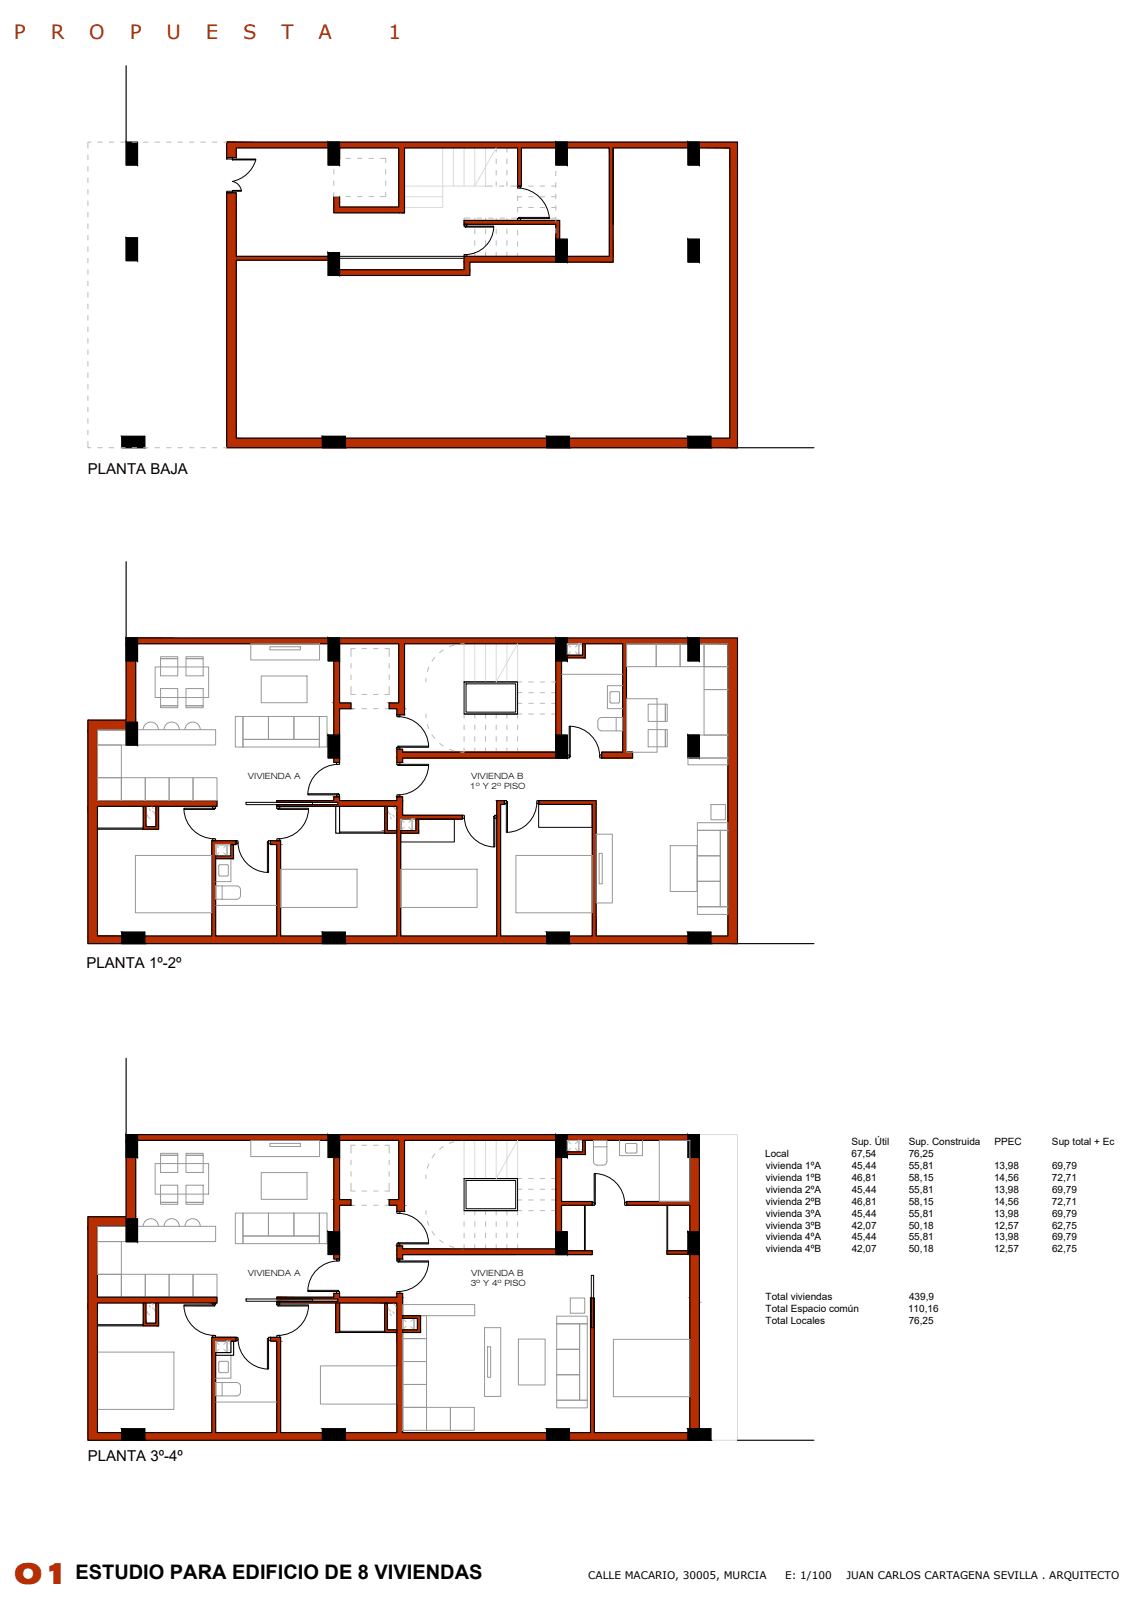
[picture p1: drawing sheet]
<svg xmlns="http://www.w3.org/2000/svg" width="297mm" height="420mm" viewBox="0 0 297 420" stroke-linecap="round" stroke-linejoin="round" font-family="sans-serif">
<!-- layer: 6.proyectado -->
<g fill="none" stroke="#bababa" stroke-width=".26">
<path d="M23.8 37.2h-.8v1.6M25.6 37.2h1.2M28.6 37.2h1.2M31.6 37.2h1.2M34.6 37.2h1.2M37.6 37.2h1.2M40.6 37.2h1.2M43.6 37.2h1.2M46.6 37.2h1.2M49.6 37.2h1.2M52.6 37.2h1.2M55.6 37.2h1.2"/>
<path d="M58.6 37.2h.7M129.9 38.7v1.1M132.7 38.7v1.1M135.5 38.7v1.1M145.5 38.7v1.3M23 40.6v1.2M23 43.6v1.2M23 46.6v1.2M23 49.6v1.2M23 52.6v1.2M23 55.6v1.2M23 58.6v1.2"/>
<path d="M87.4 50.4v1.1h1.4M87.4 44.4v1.2M87.4 47.4v1.2M88.8 41.5h-1.4v1.1M90.6 51.5h1.1M90.6 41.5h1.1M93.6 51.5h1.2M93.6 41.5h1.2M96.6 51.5h1.1M96.6 41.5h1.1M99.5 41.5h1.4v1.1M100.9 50.4v1.1h-1.4"/>
<path d="M100.9 44.4v1.2M100.9 47.4v1.2M121.5 58.3v.9M123.1 57.1h-1.6v.9M124.3 57.1v1.1M124.9 57.1h1.2M127.1 57.1v1.1M127.1 48.7h1.8M127.9 57.1h1.2M129.9 41.6v1.2M129.9 44.6v1.2M129.9 47.6v1.1"/>
<path d="M129.9 57.1v1.1M130.7 48.7h1.2M130.9 57.1h1.2M132.7 41.6v1.2M132.7 44.6v1.2M132.7 47.6v1.1M132.7 57.1v1.1M133.7 48.7h2.9M133.9 57.1h2.7M135.5 40.1v1.2M135.5 41.6v1.2M135.5 43.1v1.2"/>
<path d="M135.5 44.6v1.2M135.5 46.1v1.2M135.5 47.6v1.9M135.5 51.3v1.2M135.5 57.3v1.2M135.5 51.5h1.1M136.6 54.3h-1.1v1.2M136.9 57.1h1.2M138.4 57.1h1.2M138.4 54.3h1.2M138.4 51.5h1.2M138.4 48.7h1.2"/>
<path d="M139.9 57.1h1.2M141.4 57.1h1.2M141.4 54.3h1.2M141.4 51.5h1.2M141.4 48.7h1.2M142.9 57.1h1.2M144.4 57.1h1.1M144.4 54.3h1.1M144.4 51.5h1.1M144.4 48.7h1.1M145.5 41.8v1.2M145.5 44.8v1.2"/>
<path d="M145.5 47.8v1.2M145.5 50.8v1.2M145.5 53.8v1.2M145.5 56.8v1.2M145.5 59.8v1.2M23 61.6v1.2M23 64.6v1.2M23 67.6v1.2M23 70.6v1.2M23 73.6v1.2M23 76.6v1.2M23 79.6v1.2"/>
<path d="M121.5 66.6v.5M124.3 60v1.2M124.3 63v1.2M124.3 66v1.1M127.1 60v1.2M127.1 63v1.2M127.1 66v1.1M129.9 60v1.2M129.9 63v1.2M129.9 66v1.1M132.7 60v1.2M132.7 63v1.2"/>
<path d="M132.7 66v1.1M135.5 60.3v1.2M135.5 63.3v1.2M135.5 66.3v.8M145.5 62.8v1.2M145.5 65.8v1.3M23 82.6v1.2M23 85.6v1.2M23 88.6v1.2M23 91.6v1.2M23 94.6v1.2M23 97.6v1.2"/>
<path d="M23 115.6v1.6h.8M23 100.6v1.2M23 103.6v1.2M23 106.6v1.2M23 109.6v1.2M23 112.6v1.2M25.6 117.2h1.2M28.6 117.2h1.2M31.6 117.2h1.2M34.6 117.2h1.2M37.6 117.2h1.2M40.6 117.2h1.2"/>
<path d="M43.6 117.2h1.2M46.6 117.2h1.2M49.6 117.2h1.2M52.6 117.2h1.2M55.6 117.2h1.2M58.6 117.2h.7M91.9 179.7v2.1h1.1M91.9 173.7v1.2M91.9 176.7v1.2M93 169.8h-1.1v2.1M94.8 169.8h1.1M97.8 169.8h1.2"/>
<path d="M100.8 169.8h1.1v2.1M101.9 173.7v1.2M101.9 176.7v1.2M101.9 179.7v2.1h-1.1M111.5 177.6v.9M112.2 174.7l-.4 1.1M113.8 172.1l-.7 1M116 170.1l-.9 .7M118.7 168.9l-1.1 .4M121.5 168.5l-1 .1M135.5 178.5h1.1M138.4 178.5h1.2"/>
<path d="M141.4 178.5h1.2M144.4 178.5h1.1M148.5 168.5h3v3h1v-3h-1v3h-3zM148.5 168.5l.8 .9M149.3 170.7l-.8 .8M150.6 169.4l.9-.9v3l-.9-.8M151.7 169.2l-.2-.7h1l-.3 .7M151.7 170.9l-.2 .6M152.2 170.9l.3 .6M91.9 185.5h1.1M94.8 181.8h1.1M94.8 185.5h1.1"/>
<path d="M97.8 181.8h1.2M97.8 185.5h1.2M100.8 185.5h1.1M111.5 186.9v1M111.8 189.6l.4 1.2M113.1 192.4l.7 .9M115.1 194.6l.9 .7M117.6 196.2l1.1 .3M121.5 195.8v1.1h-1M121.5 186.9v1.1M121.5 189.8v1.2M121.5 192.8v1.2"/>
<path d="M124.3 186.9v1.1M124.3 189.8v1.2M124.3 192.8v1.2M124.3 195.8v1.1M127.1 186.9v1.1M127.1 189.8v1.2M127.1 192.8v1.2M127.1 195.8v1.1M129.9 186.9v1.1M129.9 189.8v1.2M129.9 192.8v1.2M129.9 195.8v1.1"/>
<path d="M132.7 186.9v1.1M132.7 189.8v1.2M132.7 192.8v1.2M132.7 195.8v1.1M135.5 189.8v1.2M135.5 192.8v1.2M135.5 195.8v1.1M135.5 184.1h1.1M135.5 181.3h1.1M136.6 186.9h-1.1v1.1M138.4 184.1h1.2M138.4 181.3h1.2"/>
<path d="M138.4 186.9h1.2M141.4 184.1h1.2M141.4 181.3h1.2M141.4 186.9h1.2M144.4 184.1h1.1M144.4 181.3h1.1M144.4 186.9h1.1M38.6 213.3a.98 .98 0 0 0 .7 .9M39.1 211.7l.3 .5M39.7 211.2l.4 .5M39.9 212.3l.5 .4 .2 .6M101.6 212.3l.2 .6 .5 .3"/>
<path d="M102.1 213.9l.4 .5M102.8 213.4l.3 .5M102.9 211.3l.6 .4 .1 .6M104.9 214.4h3v3h1v-3h-1v3h-3zM104.9 214.4l.8 .9M105.7 216.6l-.8 .8M107 215.3l.9-.9v3l-.9-.8M108.1 215.1l-.2-.7h1l-.3 .7M108.1 216.8l-.2 .6M108.6 216.8l.3 .6M56.4 221.1h3v3h1v-3h-1v3h-3zM56.4 221.1l.9 .9"/>
<path d="M57.3 223.2l-.9 .9M58.5 222l.9-.9v3l-.9-.9M59.6 221.7l-.2-.6h1l-.2 .6M59.6 223.4l-.2 .7M60.2 223.4l.2 .7M93 299.8h-1.1v2.1M94.8 299.8h1.1M97.8 299.8h1.2M100.8 299.8h1.1v2.1M118.7 298.9l-1.1 .4M121.5 298.5l-1 .1M148.5 298.5h3v3h1v-3h-1v3h-3z"/>
<path d="M148.5 298.5l.8 .9M150.6 299.4l.9-.9v3l-.9-.8M151.7 299.2l-.2-.7h1l-.3 .7M91.9 309.7v2.1h1.1M91.9 303.7v1.2M91.9 306.7v1.2M91.9 315.5h1.1M94.8 311.8h1.1M94.8 315.5h1.1M97.8 311.8h1.2M97.8 315.5h1.2M100.8 315.5h1.1"/>
<path d="M101.9 303.7v1.2M101.9 306.7v1.2M101.9 309.7v2.1h-1.1M111.5 316.9v1M111.5 307.6v.9M111.8 319.6l.4 1.2M112.2 304.7l-.4 1.1M113.8 302.1l-.7 1M116 300.1l-.9 .8M121.5 316.9v1.1M121.5 319.8v1.2M124.3 316.9v1.1"/>
<path d="M124.3 319.8v1.2M127.1 316.9v1.1M127.1 319.8v1.2M129.9 316.9v1.1M129.9 319.8v1.2M132.7 316.9v1.1M132.7 319.8v1.2M135.5 319.8v1.2M135.5 314.1h1.1M135.5 311.3h1.1M135.5 308.5h1.1M136.6 316.9h-1.1v1.1"/>
<path d="M138.4 314.1h1.2M138.4 311.3h1.2M138.4 316.9h1.2M138.4 308.5h1.2M141.4 314.1h1.2M141.4 311.3h1.2M141.4 316.9h1.2M141.4 308.5h1.2M144.4 314.1h1.1M144.4 311.3h1.1M144.4 316.9h1.1M144.4 308.5h1.1"/>
<path d="M149.3 300.7l-.8 .8M151.7 300.9l-.2 .6M152.2 300.9l.3 .6M113.1 322.4l.7 .9M115.1 324.6l.9 .7M117.6 326.1l1.1 .4M121.5 325.8v1.1h-1M121.5 322.8v1.2M124.3 322.8v1.2M124.3 325.8v1.1M127.1 322.8v1.2M127.1 325.8v1.1"/>
<path d="M129.9 322.8v1.2M129.9 325.8v1.1M132.7 322.8v1.2M132.7 325.8v1.1M135.5 322.8v1.2M135.5 325.8v1.1M38.6 343.3a.98 .98 0 0 0 .7 .9M39.1 341.7l.3 .5M39.7 341.2l.4 .5M39.9 342.3l.5 .5 .2 .5M56.4 351.1h3v3h1v-3h-1v3h-3zM56.4 351.1l.9 .9"/>
<path d="M57.3 353.2l-.9 .9M58.6 352l.8-.9v3l-.8-.9M59.6 351.7l-.2-.6h1l-.2 .6M59.6 353.4l-.2 .7M60.2 353.4l.2 .7M101.6 342.3l.2 .6 .5 .3M102.1 343.9l.4 .5M102.8 343.4l.3 .5M102.9 341.3l.6 .4 .1 .6M105.4 345.1h3v3h1v-3h-1v3h-3zM105.4 345.1l.8 .9M106.2 347.3l-.8 .8"/>
<path d="M107.5 346l.9-.9v3l-.9-.8M108.6 345.8l-.2-.7h1l-.3 .7M108.6 347.5l-.2 .6M109.1 347.5l.3 .6"/>
</g>
<!-- layer: 0 -->
<path d="M88.9 38.7v2.8M88.9 51.5v2.7M104.4 55.7h.1M121.5 178.5h14M121.5 186.9h14M121.5 308.5h14M121.5 316.9h14" fill="none" stroke="#000" stroke-width=".26"/>
<!-- layer: 5.escaleras -->
<g fill="none" stroke="#dbdbdb" stroke-width=".26">
<path d="M115.9 38.7v10h-10M118.7 38.7v10M121.5 38.7v10M124.3 38.7v10l5.6-10M127.1 38.7v10h-11.2v5.6h-10M105.9 51.5h10M121.5 168.5v10M124.3 168.5v10M127.1 168.5v10M129.9 168.5v10l5.6-10v10M132.7 168.5v10M121.5 298.5v10"/>
<path d="M124.3 298.5v10M127.1 298.5v10M129.9 298.5v10l5.6-10v10M132.7 298.5v10M183 297h10v80h-10"/>
</g>
<!-- layer: 9.sombrado -->
<g fill="#b82e00" stroke="#b82e00" stroke-width=".26">
<path d="M105.4 198.4h43.1z"/>
<path d="M157.5 198.4h8.1z"/>
<path d="M105.4 213.4h15.6z"/>
<path d="M55.4 220.1h6.4z"/>
<path d="M60.4 221.1h.7z"/>
<path d="M164 314.5h16.5z"/>
<path d="M164 315.5h19z"/>
<path d="M152.7 327.4h2.3z"/>
<path d="M174.5 328.3h8.5z"/>
<path d="M55.4 350.1h6.4z"/>
<path d="M33 167l160 1.5v-1.5zM33 167l160 1.5h-160z"/>
<path d="M104.4 168.5l1.5 15.5v-15.5zM104.4 168.5l1.5 15.5h-1.5z"/>
<path d="M87.4 168.5l1.5 15.5v-15.5zM87.4 168.5l1.5 15.5h-1.5z"/>
<path d="M101.9 184l4 1.5v-1.5zM101.9 184l4 1.5h-4z"/>
<path d="M87.4 184l4.5 1.5v-1.5zM87.4 184l4.5 1.5h-4.5z"/>
<path d="M103.9 185.5l2 1.6v-1.6zM103.9 185.5l2 1.6h-2z"/>
<path d="M33 168.5l2.5 20v-20zM33 168.5l2.5 20h-2.5z"/>
<path d="M23 188.5l12.5 2.5v-2.5zM23 188.5l12.5 2.5h-12.5z"/>
<path d="M145.5 168.5l1.5 28.4v-28.4zM145.5 168.5l1.5 28.4h-1.5z"/>
<path d="M163 168.5l1 28.4v-28.4zM163 168.5l1 28.4h-1z"/>
<path d="M103.9 196.1l1.5 .8v-.8zM103.9 196.1l1.5 .8h-1.5z"/>
<path d="M103.9 196.9h44.6zM103.9 196.9h44.6z"/>
<path d="M163 196.9h2.6zM157.5 196.9h8.1z"/>
<path d="M103.9 196.9l44.6 1.5v-1.5zM103.9 196.9l44.6 1.5h-44.6z"/>
<path d="M157.5 196.9l8.1 1.5v-1.5zM157.5 196.9l8.1 1.5h-8.1z"/>
<path d="M157.5 198.4h5zM157.5 198.4h5z"/>
<path d="M103.9 198.4l1.5 1.2v-1.2zM103.9 198.4l1.5 1.2h-1.5z"/>
<path d="M87.4 185.5l1.5 14.1v-14.1zM87.4 185.5l1.5 14.1h-1.5z"/>
<path d="M23 191l2.5 18.6v-18.6zM23 191l2.5 18.6h-2.5z"/>
<path d="M103.9 208.6l1.5 1v-1zM103.9 208.6l1.5 1h-1.5z"/>
<path d="M87.4 208.6l1.5 1v-1zM87.4 208.6l1.5 1h-1.5z"/>
<path d="M72.4 209.6l33 .4v-.4zM72.4 209.6l33 .4h-33z"/>
<path d="M130 209.6l2 1v-1zM130 209.6l2 1h-2z"/>
<path d="M141 209.6l15 1v-1zM141 209.6l15 1h-15z"/>
<path d="M88.4 210l17 .6v-.6zM88.4 210l17 .6h-17z"/>
<path d="M72.4 210.6l33 .5v-.5zM72.4 210.6l33 .5h-33z"/>
<path d="M23 209.6l33.8 1.5v-1.5zM23 209.6l33.8 1.5h-33.8z"/>
<path d="M103.9 211.1l1.5 2.3v-2.3zM103.9 211.1l1.5 2.3h-1.5z"/>
<path d="M103.9 213.4l17.1 1v-1zM103.9 213.4l17.1 1h-17.1z"/>
<path d="M103.9 214.4h1zM103.9 214.4h17.1z"/>
<path d="M55.4 220.1l6.4 1v-1zM55.4 220.1l6.4 1h-6.4z"/>
<path d="M70.8 220.1l2.6 1v-1zM70.8 220.1l2.6 1h-2.6z"/>
<path d="M55.4 221.1h1zM55.4 221.1h6.4z"/>
<path d="M103.9 214.4l1 30.6v-30.6zM103.9 214.4l1 30.6h-1z"/>
<path d="M190.5 168.5l2.5 76.5v-76.5zM190.5 168.5l2.5 76.5h-2.5z"/>
<path d="M155 210.6l1 34.4v-34.4zM155 210.6l1 34.4h-1z"/>
<path d="M130 210.6l1 34.4v-34.4zM130 210.6l1 34.4h-1z"/>
<path d="M72.4 221.1l1 23.9v-23.9zM72.4 221.1l1 23.9h-1z"/>
<path d="M55.4 221.1l1 23.9v-23.9zM55.4 221.1l1 23.9h-1z"/>
<path d="M23 211.1l2.5 33.9v-33.9zM23 211.1l2.5 33.9h-2.5z"/>
<path d="M23 245l170 2v-2zM23 245l170 2h-170z"/>
<path d="M60.4 221.1l.7 3v-3zM60.4 221.1l.7 3h-.7z"/>
<path d="M56.4 224.1l4.7 .7v-.7zM56.4 224.1l4.7 .7h-4.7z"/>
<path d="M59.3 37.2l133.7 1.5v-1.5zM59.3 37.2l133.7 1.5h-133.7z"/>
<path d="M59.3 38.7l2.5 2.6v-2.6zM59.3 38.7l2.5 2.6h-2.5z"/>
<path d="M87.4 38.7l1.5 2.8v-2.8zM87.4 38.7l1.5 2.8h-1.5z"/>
<path d="M135.5 38.7l1 10v-10zM135.5 38.7l1 10h-1z"/>
<path d="M104.4 38.7l1.5 15.5v-15.5zM104.4 38.7l1.5 15.5h-1.5z"/>
<path d="M87.4 51.5l1.5 2.7v-2.7zM87.4 51.5l1.5 2.7h-1.5z"/>
<path d="M87.4 54.2l18.5 1.5v-1.5zM87.4 54.2l18.5 1.5h-18.5z"/>
<path d="M136.5 57.7h10zM136.5 57.7h10z"/>
<path d="M121.5 57.7h14zM121.5 57.7h14z"/>
<path d="M121.5 57.7l25 1v-1zM121.5 57.7l25 1h-25z"/>
<path d="M159.5 38.7l1 28.4v-28.4zM159.5 38.7l1 28.4h-1z"/>
<path d="M145.5 58.7l1 8.4v-8.4zM145.5 58.7l1 8.4h-1z"/>
<path d="M59.3 50.5l2.5 16.6v-16.6zM59.3 50.5l2.5 16.6h-2.5z"/>
<path d="M59.3 67.1l28.5 1v-1zM59.3 67.1l28.5 1h-28.5z"/>
<path d="M121.5 67.1l39 1.5v-1.5zM121.5 67.1l39 1.5h-39z"/>
<path d="M121.5 68.6l1.5 2v-2zM121.5 68.6l1.5 2h-1.5z"/>
<path d="M86.8 68.1l1 2.5v-2.5zM86.8 68.1l1 2.5h-1z"/>
<path d="M86.8 70.6l36.2 1.5v-1.5zM86.8 70.6l36.2 1.5h-36.2z"/>
<path d="M59.3 68.1l2.5 46.6v-46.6zM59.3 68.1l2.5 46.6h-2.5z"/>
<path d="M191 38.7l2 76v-76zM191 38.7l2 76h-2z"/>
<path d="M59.3 114.7l133.7 2.5v-2.5zM59.3 114.7l133.7 2.5h-133.7z"/>
<path d="M33 297l150 1.5v-1.5zM33 297l150 1.5h-150z"/>
<path d="M104.4 298.5l1.5 15.5v-15.5zM104.4 298.5l1.5 15.5h-1.5z"/>
<path d="M87.4 298.5l1.5 15.5v-15.5zM87.4 298.5l1.5 15.5h-1.5z"/>
<path d="M180.5 298.5l2.5 16v-16zM180.5 298.5l2.5 16h-2.5zM180.5 314.5h2.5zM180.5 314.5h2.5z"/>
<path d="M145.5 298.5l1.5 16v-16zM145.5 298.5l1.5 16h-1.5z"/>
<path d="M164 314.5l19 1v-1zM164 314.5l19 1h-19zM164 315.5h19z"/>
<path d="M145.5 314.5l9.5 1v-1zM145.5 314.5l9.5 1h-9.5z"/>
<path d="M101.9 314l4 1.5v-1.5zM101.9 314l4 1.5h-4z"/>
<path d="M87.4 314l4.5 1.5v-1.5zM87.4 314l4.5 1.5h-4.5z"/>
<path d="M103.9 315.5l2 1.6v-1.6zM103.9 315.5l2 1.6h-2z"/>
<path d="M33 298.5l2.5 20v-20zM33 298.5l2.5 20h-2.5z"/>
<path d="M23 318.5l12.5 2.5v-2.5zM23 318.5l12.5 2.5h-12.5z"/>
<path d="M145.5 315.5l1.5 11.4v-11.4zM145.5 315.5l1.5 11.4h-1.5z"/>
<path d="M103.9 326.1l1.5 .8v-.8zM103.9 326.1l1.5 .8h-1.5z"/>
<path d="M103.9 326.9l43.1 .5v-.5zM103.9 326.9l43.1 .5h-43.1z"/>
<path d="M152.7 327.4h2.3zM147 327.4h8z"/>
<path d="M103.9 327.4h43.1zM103.9 327.4h43.1z"/>
<path d="M180.5 315.5l2.5 11.9v-11.9zM180.5 315.5l2.5 11.9h-2.5z"/>
<path d="M174.5 327.4h6zM174.5 327.4h6z"/>
<path d="M174.5 327.4l8.5 .9v-.9zM174.5 327.4l8.5 .9h-8.5zM174.5 328.3h8.5z"/>
<path d="M103.9 327.4l51.1 1v-1zM103.9 327.4l51.1 1h-51.1z"/>
<path d="M103.9 328.4h51.1zM103.9 328.4h1.5z"/>
<path d="M103.9 328.4l1.5 1.2v-1.2zM103.9 328.4l1.5 1.2h-1.5z"/>
<path d="M87.4 315.5l1.5 14.1v-14.1zM87.4 315.5l1.5 14.1h-1.5z"/>
<path d="M23 321l2.5 18.6v-18.6zM23 321l2.5 18.6h-2.5z"/>
<path d="M103.9 338.6l1.5 1v-1zM103.9 338.6l1.5 1h-1.5z"/>
<path d="M87.4 338.6l1.5 1v-1zM87.4 338.6l1.5 1h-1.5z"/>
<path d="M180.5 328.3l2.5 11.5v-11.5zM180.5 328.3l2.5 11.5h-2.5z"/>
<path d="M72.4 339.6l33 .4v-.4zM72.4 339.6l33 .4h-33z"/>
<path d="M88.4 340l17 .6v-.6zM88.4 340l17 .6h-17z"/>
<path d="M180.5 339.8l2.5 1v-1zM180.5 339.8l2.5 1h-2.5z"/>
<path d="M154.5 339.8l1 1v-1zM154.5 339.8l1 1h-1z"/>
<path d="M72.4 340.6l33 .5v-.5zM72.4 340.6l33 .5h-33z"/>
<path d="M23 339.6l33.8 1.5v-1.5zM23 339.6l33.8 1.5h-33.8z"/>
<path d="M103.9 341.1l1.5 7v-7zM103.9 341.1l1.5 7h-1.5z"/>
<path d="M100.7 341.1l.7 7v-7zM100.7 341.1l.7 7h-.7z"/>
<path d="M103.9 348.1l1.5 .4v-.4zM103.9 348.1l1.5 .4h-1.5z"/>
<path d="M100.7 348.1l3.2 .4v-.4zM100.7 348.1l3.2 .4h-3.2z"/>
<path d="M103.9 348.5l1.5 .3v-.3zM103.9 348.5l1.5 .3h-1.5z"/>
<path d="M100.7 348.5l3.2 .3v-.3zM100.7 348.5l3.2 .3h-3.2z"/>
<path d="M55.4 350.1l6.4 1v-1zM55.4 350.1l6.4 1h-6.4z"/>
<path d="M70.8 350.1l2.6 1v-1zM70.8 350.1l2.6 1h-2.6z"/>
<path d="M55.4 351.1h1zM55.4 351.1h6.4z"/>
<path d="M103.9 348.8l1.5 26.2v-26.2zM103.9 348.8l1.5 26.2h-1.5z"/>
<path d="M180.5 340.8l2.5 34.2v-34.2zM180.5 340.8l2.5 34.2h-2.5z"/>
<path d="M154.5 340.8l1 34.2v-34.2zM154.5 340.8l1 34.2h-1z"/>
<path d="M72.4 351.1l1 23.9v-23.9zM72.4 351.1l1 23.9h-1z"/>
<path d="M55.4 351.1l1 23.9v-23.9zM55.4 351.1l1 23.9h-1z"/>
<path d="M23 341.1l2.5 33.9v-33.9zM23 341.1l2.5 33.9h-2.5z"/>
<path d="M23 375l160 2v-2zM23 375l160 2h-160z"/>
<path d="M152.5 298.5l.7 3v-3zM152.5 298.5l.7 3h-.7z"/>
<path d="M148.5 301.5l4.7 .7v-.7zM148.5 301.5l4.7 .7h-4.7z"/>
<path d="M108.9 214.4l.7 3v-3zM108.9 214.4l.7 3h-.7z"/>
<path d="M100.7 211.1l.7 6.3v-6.3zM100.7 211.1l.7 6.3h-.7z"/>
<path d="M104.9 217.4l4.7 .7v-.7zM104.9 217.4l4.7 .7h-4.7z"/>
<path d="M100.7 217.4l3.2 .7v-.7zM100.7 217.4l3.2 .7h-3.2z"/>
<path d="M152.5 168.5l.7 3v-3zM152.5 168.5l.7 3h-.7z"/>
<path d="M148.5 171.5l4.7 .7v-.7zM148.5 171.5l4.7 .7h-4.7z"/>
<path d="M40.8 211.1l.7 5.3v-5.3zM40.8 211.1l.7 5.3h-.7z"/>
<path d="M37.5 211.1l.7 5.3v-5.3zM37.5 211.1l.7 5.3h-.7z"/>
<path d="M37.5 216.4l4 .7v-.7zM37.5 216.4l4 .7h-4z"/>
<path d="M40.8 341.1l.7 5.3v-5.3zM40.8 341.1l.7 5.3h-.7z"/>
<path d="M37.5 341.1l.7 5.3v-5.3zM37.5 341.1l.7 5.3h-.7z"/>
<path d="M37.5 346.4l4 .7v-.7zM37.5 346.4l4 .7h-4z"/>
<path d="M87.9 341.1l1 7.7v-7.7zM87.9 341.1l1 7.7h-1z"/>
<path d="M105.4 344.4l4.7 .7v-.7zM105.4 344.4l4.7 .7h-4.7z"/>
<path d="M109.2 345.1l.9 3v-3zM109.2 345.1l.9 3h-.9z"/>
<path d="M105.4 348.1l4.7 .7v-.7zM105.4 348.1l4.7 .7h-4.7z"/>
</g>
<!-- layer: 1.seccion fachada -->
<g fill="none" stroke="#000" stroke-width=".3">
<path d="M33 17.2v20M59.3 37.2h133.7v80h-133.7v-66.7h2.5v16.6h26v3.5h33.7v-3.5h24v-8.4h-24v-1h25v9.4h13v-28.4h-23v10h-1v-10h-29.6v17h-18.5v-4.2h1.5v2.7h15.5v-15.5h-15.5v2.8h-1.5v-2.8h-25.6v2.6h-2.5zM160.5 38.7v20M121.5 58.7h1M61.8 68.1h25v4h36.2v-3.5h37.5v-29.9h30.5v76h-129.2zM193 117.2h20M33 147v20M33 167h160v80h-170v-58.5h10zM35.5 168.5h51.9v31.1h1.5v-14.1h3v-1.5h-3v-15.5h15.5v15.5h-2.5v1.5h2v1.6h2v-18.6h39.6v28.4h-40.1v-.8h-1.5v3.5h1.5v-1.2h43.1v-1.5h-1.5v-28.4h16v28.4h-5.5v1.5h8.1v-1.5h-1.6v-28.4h26.5v76.5h-34.5v-35.4h-15v1h14v34.4h-24v-34.4h1v-1h-2v35.4h-25.1v-30.6h16.1v-1h-15.6v-4.8h-1.5v1h-15v-1h-1.5v1h-15v.4h16v.6h-16v.5h31.5v33.9h-30.5v-24.9h-2.6v1h1.6v23.9h-16v-23.9h5.4v-1h-6.4v24.9h-29.9v-33.9h31.3v-1.5h-31.3v-18.6h10zM148.5 171.5h4v-3h.7v3.7h-4.7zM37.5 211.1h.7v5.3h2.6v-5.3h.7v6h-4zM87.9 211.1v7h1v-7"/>
<path d="M100.7 211.1h.7v6.3h2.5v.7h-3.2zM104.9 217.4h4v-3h.7v3.7h-4.7zM56.4 224.1h4v-3h.7v3.7h-4.7zM193 247h20M33 277v20M33 297h150v80h-160v-58.5h10zM35.5 298.5h51.9v31.1h1.5v-14.1h3v-1.5h-3v-15.5h15.5v15.5h-2.5v1.5h2v1.6h2v-18.6h39.6v28.4h-40.1v-.8h-1.5v3.5h1.5v-1.2h49.6v-1h-8v-11.9h8v-1h-8v-16h33.5v16h-16.5v1h16.5v11.9h-6v.9h6v46.7h-25v-35.2h-1v35.2h-49.1v-36.4h-1.5v1h-15v-1h-1.5v1h-15v.4h16v.6h-16v.5h31.5v33.9h-30.5v-24.9h-2.6v1h1.6v23.9h-16v-23.9h5.4v-1h-6.4v24.9h-29.9v-33.9h31.3v-1.5h-31.3v-18.6h10zM148.5 301.5h4v-3h.7v3.7h-4.7zM37.5 341.1h.7v5.3h2.6v-5.3h.7v6h-4zM56.4 354.1h4v-3h.7v3.7h-4.7zM87.9 341.1v7.7h1v-7.7M87.9 341.1h1v7.7h-1z"/>
<path d="M100.7 341.1h.7v7h2.5v.7h-3.2zM105.4 344.4h4.7v4.4h-4.7v-.7h3.8v-3h-3.8zM193 377h20"/>
</g>
<!-- layer: 4.carpinterias -->
<g fill="none" stroke="#000" stroke-width=".26">
<path d="M59.3 41.3h1.5v.3h-1.5zM59.3 50.1h1.5v.4h-1.5zM60.8 41.6h6.1v.3h-6.1zM60.9 49.8h2.3v.3h-2.3zM66.9 41.9a8.1 8.1 0 0 1-6.1 5.6 2.88 2.88 0 0 1 2.4 2.5M121.5 58.7h.7v.5h-.7zM121.7 59.2h7.5v.3h-7.5zM129.2 59.5a7.5 7.5 0 0 1-7.4 7.1M135.5 57.2h.8v.5h-.8zM135.5 48.7h.8v.5h-.8zM135.8 56.9h8v.3h-8zM135.8 49.2a8.6 8.6 0 0 1 8 8"/>
<path d="M87.8 67.1h33.7M87.8 67.6h33.7M121.5 66.6h.7v.5h-.7zM121.5 178.5h14v8.4h-14zM122 179h13v7.4h-13zM88.1 199.6h.8v.5h-.8zM103.9 199.6h.8v.5h-.8zM103.9 195.6h.8v.5h-.8zM103.9 187.1h.8v.5h-.8zM104.2 195.3h8v.3h-8zM104.2 187.6a8 8 0 0 1 8 7.7M148.5 197.6h.5v.8h-.5z"/>
<path d="M149 190.1h.3v8h-.3zM149.3 190.1a8 8 0 0 1 7.7 8M157 197.6h.5v.8h-.5zM25.5 216.8h12v.3h-12zM48.1 211.6h8v.3h-8zM48.1 211.9a8 8 0 0 0 8 7.7M55.6 211.1h.8v.5h-.8zM55.6 219.6h.8v.5h-.8zM64.4 210h17.4v.6h-17.4zM72.4 211.1h.8v.5h-.8zM72.4 219.6h.8v.5h-.8zM72.7 211.6h8v.3h-8z"/>
<path d="M80.6 207.8h8v.3h-8zM80.7 211.9a8 8 0 0 1-7.9 7.7M88.1 208.1h.8v.5h-.8zM88.6 200.1a8 8 0 0 0-8 7.7M88.9 217.8h11.8v.3h-11.8zM103.9 208.1h.8v.5h-.8zM104.2 200.1h8v.3h-8zM104.9 214.4h14v6h-14zM112.2 200.4a8 8 0 0 1-8 7.7M121 213.4h.5v.8h-.5zM121.5 213.7a8 8 0 0 0 7.7 8M129.2 213.7h.3v8h-.3z"/>
<path d="M129.5 213.4h.5v.8h-.5zM132 209.6h.5v.8h-.5zM132.5 209.9h.3v8h-.3zM140.5 209.9a8 8 0 0 1-7.7 8M140.5 209.6h.5v.8h-.5zM141 210.6h14v6h-14zM61.8 220.1h.5v.8h-.5zM62.3 220.4a8 8 0 0 0 7.7 8M70 220.4h.3v8h-.3zM70.3 220.1h.5v.8h-.5zM103.9 317.1h.8v.5h-.8zM104.2 317.6a8 8 0 0 1 8 7.7"/>
<path d="M121.5 308.5h14v8.4h-14zM122 309h13v7.4h-13zM153 315.5v11.9M153.2 315.5v11.9M155 314.7h.5v.8h-.5zM155.5 307.2h.3v8h-.3zM155.8 307.2a8 8 0 0 1 7.7 8M163.5 314.7h.5v.8h-.5zM174.5 315.5v11.9M174.7 315.5v11.9M80.6 337.8h8v.3h-8zM88.1 338.1h.8v.5h-.8z"/>
<path d="M88.1 329.6h.8v.5h-.8zM88.6 330.1a8 8 0 0 0-8 7.7M103.9 329.6h.8v.5h-.8zM103.9 338.1h.8v.5h-.8zM103.9 325.6h.8v.5h-.8zM104.2 330.1h8v.3h-8zM104.2 325.3h8v.3h-8zM112.2 330.4a8 8 0 0 1-8 7.7M154.7 333.9h.7v13.7h-.7zM25.5 346.8h12v.3h-12zM48.1 341.6h8v.3h-8zM48.1 341.9a8 8 0 0 0 8 7.7"/>
<path d="M55.6 341.1h.8v.5h-.8zM55.6 349.6h.8v.5h-.8zM61.8 350.1h.5v.8h-.5zM62.3 350.4a8 8 0 0 0 7.7 8M64.4 340h17.4v.6h-17.4zM70 350.4h.3v8h-.3zM70.3 350.1h.5v.8h-.5zM72.4 341.1h.8v.5h-.8zM72.4 349.6h.8v.5h-.8zM72.7 341.6h8v.3h-8zM80.7 341.9a8 8 0 0 1-7.9 7.7M88.9 348.5h11.8v.3h-11.8z"/>
</g>
<!-- layer: 3.objetos -->
<g fill="none" stroke="#989898" stroke-width=".26">
<path d="M40.6 174.6h14v8h-14zM42 172.4h4.5v4.5h-4.5zM42 171.9h4.5v.5h-4.5zM48.7 172.4h4.5v4.5h-4.5zM48.7 171.9h4.5v.5h-4.5zM65.6 168.5h18v4.3h-18zM68.4 177h12v7h-12zM70.6 169.3h8v.8h-8zM147 176.5h16M163 179.5h-4v6h4M164 168.5h7.7v6h-7.7zM171.7 168.5h6.3v6h-6.3z"/>
<path d="M178 168.5h6.3v6h-6.3zM184.3 168.5h6.2v6h-6.2zM184.3 174.5h6.2v6h-6.2zM25.5 191h30.9v4h-30.9zM25.5 195h6.3v8.6h-6.3zM37.5 191a1.99 1.99 0 0 1 2-2 1.99 1.99 0 0 1 2 2M42 180.3h4.5v4.5h-4.5zM42 184.8h4.5v.5h-4.5zM42.9 191a1.99 1.99 0 0 1 2-2 1.99 1.99 0 0 1 2 2M48.4 191a1.99 1.99 0 0 1 2-2 1.99 1.99 0 0 1 2 2M48.7 180.3h4.5v4.5h-4.5zM48.7 184.8h4.5v.5h-4.5z"/>
<path d="M61.6 187.6h2v8h-2zM63.6 193.6h20v2h-20zM63.6 187.6h6.7v6h-6.7zM70.3 187.6h6.6v6h-6.6zM76.9 187.6h6.7v6h-6.7zM83.6 187.6h2v8h-2zM159.7 181.2l.3-.1h1.8l.3 .1 .1 2.5-.2 .3h-2l-.3-.1zM164 182.9h8v14h-8zM169.6 184.3h4.5v4.5h-4.5zM169.6 191h4.5v4.5h-4.5zM174.1 184.3h.5v4.5h-.5zM174.1 191h.5v4.5h-.5z"/>
<path d="M180 192.4h10.5v6h-10.5zM180 198.4h10.5v1.8h-10.5zM184.3 180.5h6.2v11.9h-6.2zM25.5 203.6h6.3v6h-6.3zM31.8 203.6h6.2v6h-6.2zM38 203.6h6.3v6h-6.3zM44.3 203.6h6.2v6h-6.2zM50.5 203.6h6.3v6h-6.3zM156 218.4h4.3v18h-4.3zM182.5 217.4h6v6.6h-6zM182.5 215.4h8v2h-8zM186.1 210.6h3.7v4h-3.7z"/>
<path d="M188.5 217.4h2v20h-2zM35.4 223.9h20v15.1h-20zM56.4 237h16M57.4 226.4l2-.1 .3 .2 .1 2.5-.2 .3h-2l-.3-.1-.1-2.5zM60.4 224.8v6h-4M73.4 227.6h20v10h-20zM104.9 227.6h20v10h-20zM135 223.9h20v15.1h-20zM156.8 223.4h.8v8h-.8zM175.4 221.4h7v12h-7zM182.5 224h6v6.7h-6zM182.5 230.7h6v6.7h-6z"/>
<path d="M182.5 237.4h8v2h-8zM65.6 298.5h18v4.3h-18zM70.6 299.3h8v.8h-8zM162.1 298.5v4h6v-4M163.7 299.5l.3-.2 2.5 .1 .2 .3-.1 2-.3 .1h-2.4l-.2-.3zM172.5 298.5h8v16h-8zM40.6 304.6h14v8h-14zM42 302.4h4.5v4.5h-4.5zM42 301.9h4.5v.5h-4.5zM42 310.3h4.5v4.5h-4.5zM42 314.8h4.5v.5h-4.5zM48.7 302.4h4.5v4.5h-4.5z"/>
<path d="M48.7 301.9h4.5v.5h-4.5zM48.7 310.3h4.5v4.5h-4.5zM48.7 314.8h4.5v.5h-4.5zM61.6 317.6h2v8h-2zM63.6 317.6h6.7v6h-6.7zM68.4 307h12v7h-12zM70.3 317.6h6.6v6h-6.6zM76.9 317.6h6.7v6h-6.7zM83.6 317.6h2v8h-2zM25.5 333.6h6.3v6h-6.3zM25.5 321h30.9v4h-30.9zM25.5 325h6.3v8.6h-6.3z"/>
<path d="M31.8 333.6h6.2v6h-6.2zM37.5 321a1.99 1.99 0 0 1 2-2 1.99 1.99 0 0 1 2 2M38 333.6h6.3v6h-6.3zM42.9 321a1.99 1.99 0 0 1 2-2 1.99 1.99 0 0 1 2 2M44.3 333.6h6.2v6h-6.2zM48.4 321a1.99 1.99 0 0 1 2-2 1.99 1.99 0 0 1 2 2M50.5 333.6h6.3v6h-6.3zM63.6 323.6h20v2h-20zM149.2 339.8h3.8v4h-3.8zM25.5 353.9h20v15.1h-20zM57.3 356.5l.3-.1h1.8l.3 .1 .1 2.5-.2 .3h-2l-.3-.1zM60.4 354.8v6h-4"/>
<path d="M83.9 357.6h20v10h-20zM105.4 350.4h6.2v6h-6.2zM105.4 344.4h6.2v6h-6.2zM105.4 356.4h6.2v6h-6.2zM105.4 341.5h18.8v2.9h-18.8zM126.8 347.6h4.3v18h-4.3zM127.6 352.6h.8v8h-.8zM135.7 350.6h7v12h-7zM145.7 346.6h6v6.6h-6zM145.7 353.2h6v6.7h-6zM145.7 344.6h8v2h-8zM145.7 359.9h6v6.7h-6z"/>
<path d="M151.7 346.6h2v20h-2zM160.5 350.6h20v15h-20zM56.4 367h16M105.4 362.4h6.2v6h-6.2zM105.4 368.4h6.2v6h-6.2zM111.6 368.4h6.3v6h-6.3zM117.9 368.4h6.2v6h-6.2zM145.7 366.6h8v2h-8z"/>
</g>
<!-- layer: 7.estructura -->
<g fill="#000" stroke="#000" stroke-width=".26">
<path d="M33 37.2l3 6v-6zM33 37.2l3 6h-3z"/>
<path d="M85.9 37.2l3 6v-6zM85.9 37.2l3 6h-3z"/>
<path d="M145.5 37.2l3 6v-6zM145.5 37.2l3 6h-3z"/>
<path d="M180 37.2l3 6v-6zM180 37.2l3 6h-3z"/>
<path d="M33 62.3l3 6v-6zM33 62.3l3 6h-3z"/>
<path d="M85.9 66.1l3 6v-6zM85.9 66.1l3 6h-3z"/>
<path d="M145.5 62.6l3 6v-6zM145.5 62.6l3 6h-3z"/>
<path d="M180 62.6l3 6v-6zM180 62.6l3 6h-3z"/>
<path d="M31.9 114.2l6 3v-3zM31.9 114.2l6 3h-6z"/>
<path d="M84.4 114.2l6 3v-3zM84.4 114.2l6 3h-6z"/>
<path d="M143 114.2l6 3v-3zM143 114.2l6 3h-6z"/>
<path d="M180 114.2l6 3v-3zM180 114.2l6 3h-6z"/>
<path d="M33 167l3 6v-6zM33 167l3 6h-3z"/>
<path d="M85.9 167l3 6v-6zM85.9 167l3 6h-3z"/>
<path d="M145.5 167l3 6v-6zM145.5 167l3 6h-3z"/>
<path d="M180 167l3 6v-6zM180 167l3 6h-3z"/>
<path d="M33 189.1l3 6v-6zM33 189.1l3 6h-3z"/>
<path d="M85.9 192.4l3 6v-6zM85.9 192.4l3 6h-3z"/>
<path d="M145.5 192.4l3 6v-6zM145.5 192.4l3 6h-3z"/>
<path d="M180 192.4l3 6v-6zM180 192.4l3 6h-3z"/>
<path d="M31.9 244l6 3v-3zM31.9 244l6 3h-6z"/>
<path d="M84.4 244l6 3v-3zM84.4 244l6 3h-6z"/>
<path d="M143 244l6 3v-3zM143 244l6 3h-6z"/>
<path d="M180 244l6 3v-3zM180 244l6 3h-6z"/>
<path d="M33 297l3 6v-6zM33 297l3 6h-3z"/>
<path d="M85.9 297l3 6v-6zM85.9 297l3 6h-3z"/>
<path d="M145.5 297l3 6v-6zM145.5 297l3 6h-3z"/>
<path d="M180 297l3 6v-6zM180 297l3 6h-3z"/>
<path d="M33 319.1l3 6v-6zM33 319.1l3 6h-3z"/>
<path d="M85.9 322.4l3 6v-6zM85.9 322.4l3 6h-3z"/>
<path d="M145.5 322.4l3 6v-6zM145.5 322.4l3 6h-3z"/>
<path d="M180 322.4l3 6v-6zM180 322.4l3 6h-3z"/>
<path d="M31.9 374l6 3v-3zM31.9 374l6 3h-6z"/>
<path d="M84.4 374l6 3v-3zM84.4 374l6 3h-6z"/>
<path d="M143 374l6 3v-3zM143 374l6 3h-6z"/>
<path d="M180 374l6 3v-3zM180 374l6 3h-6z"/>
</g>
<g fill="none" stroke="#000" stroke-width=".26">
<path d="M33 37.2h3v6h-3zM85.9 37.2h3v6h-3zM145.5 37.2h3v6h-3zM180 37.2h3v6h-3zM33 62.3h3v6h-3zM85.9 66.1h3v6h-3zM145.5 62.6h3v6h-3zM180 62.6h3v6h-3zM31.9 114.2h6v3h-6zM84.4 114.2h6v3h-6zM143 114.2h6v3h-6zM180 114.2h6v3h-6z"/>
<path d="M33 167h3v6h-3zM85.9 167h3v6h-3zM145.5 167h3v6h-3zM180 167h3v6h-3zM33 189.1h3v6h-3zM85.9 192.4h3v6h-3zM145.5 192.4h3v6h-3zM180 192.4h3v6h-3zM31.9 244h6v3h-6zM84.4 244h6v3h-6zM143 244h6v3h-6zM180 244h6v3h-6z"/>
<path d="M33 297h3v6h-3zM85.9 297h3v6h-3zM145.5 297h3v6h-3zM180 297h3v6h-3zM33 319.1h3v6h-3zM85.9 322.4h3v6h-3zM145.5 322.4h3v6h-3zM180 322.4h3v6h-3zM31.9 374h6v3h-6zM84.4 374h6v3h-6zM143 374h6v3h-6zM180 374h6v3h-6z"/>
</g>
<!-- layer: 00_Arq Sanitarios -->
<path d="M161.3 187.8h1.7v3.5h-1.7zM161.3 187.8h-3.8a1 1 0 0 0-1 1v1.5a1 1 0 0 0 1 1h3.8M56.4 231.9h1.7v3.5h-1.7zM58.1 231.9h3.8a1 1 0 0 1 1 1v1.5a1 1 0 0 1-1 1h-3.8M155.3 298.5h3.5v1.7h-3.5zM155.3 300.2v3.8a1 1 0 0 0 1 1h1.5a1 1 0 0 0 1-1v-3.8M56.4 361.9h1.7v3.5h-1.7zM58.1 361.9h3.8a1 1 0 0 1 1 1v1.5a1 1 0 0 1-1 1h-3.8" fill="none" stroke="#989898" stroke-width=".26"/>
<text font-size="7.7" fill="#b82e00" x="3.7" y="414.6">01</text>
<g font-size="5.2" fill="#b82e00">
<text x="3.7" y="10.1">P</text>
<text x="13.3" y="10.1">R</text>
<text x="23.4" y="10.1">O</text>
<text x="34" y="10.1">P</text>
<text x="43.6" y="10.1">U</text>
<text x="53.8" y="10.1">E</text>
<text x="63.6" y="10.1">S</text>
<text x="73.6" y="10.1">T</text>
<text x="83.3" y="10.1">A</text>
<text x="101.7" y="10.1">1</text>
</g>
<text font-size="5.2" x="19.7" y="413.2">ESTUDIO PARA EDIFICIO DE 8 VIVIENDAS</text>
<g font-size="3.9">
<text x="23" y="124.1">PLANTA BAJA</text>
<text x="22.7" y="253.5">PLANTA 1º-2º</text>
<text x="23" y="382.4">PLANTA 3º-4º</text>
</g>
<g font-size="2.8">
<text x="153.9" y="413.2">CALLE MACARIO, 30005, MURCIA</text>
<text x="205.5" y="413.2">E: 1/100</text>
<text x="221.5" y="413.2">JUAN CARLOS CARTAGENA SEVILLA . ARQUITECTO</text>
</g>
<g font-size="2.6">
<text x="222.8" y="299.7">Sup. Útil</text>
<text x="237.8" y="299.7">Sup. Construida</text>
<text x="260.2" y="299.7">PPEC</text>
<text x="275.3" y="299.7">Sup total + Ec</text>
<text x="200.2" y="302.8">Local</text>
<text x="200.4" y="305.9">vivienda 1ºA</text>
<text x="222.8" y="302.8">67,54</text>
<text x="222.9" y="305.9">45,44</text>
<text x="237.8" y="302.8">76,25</text>
<text x="237.8" y="305.9">55,81</text>
<text x="260.1" y="305.9">13,98</text>
<text x="275.3" y="305.9">69,79</text>
<text x="200.4" y="309.1">vivienda 1ºB</text>
<text x="222.9" y="309.1">46,81</text>
<text x="237.8" y="309.1">58,15</text>
<text x="260.1" y="309.1">14,56</text>
<text x="275.3" y="309.1">72,71</text>
<text x="200.4" y="312.2">vivienda 2ºA</text>
<text x="200.4" y="315.3">vivienda 2ºB</text>
<text x="222.9" y="312.2">45,44</text>
<text x="222.9" y="315.3">46,81</text>
<text x="237.8" y="312.2">55,81</text>
<text x="237.8" y="315.3">58,15</text>
<text x="260.1" y="312.2">13,98</text>
<text x="260.1" y="315.3">14,56</text>
<text x="275.3" y="315.3">72,71</text>
<text x="275.3" y="312.2">69,79</text>
<text x="200.4" y="318.5">vivienda 3ºA</text>
<text x="200.4" y="321.6">vivienda 3ºB</text>
<text x="222.9" y="318.5">45,44</text>
<text x="222.9" y="321.6">42,07</text>
<text x="237.8" y="318.5">55,81</text>
<text x="237.8" y="321.6">50,18</text>
<text x="260.1" y="318.5">13,98</text>
<text x="260.1" y="321.6">12,57</text>
<text x="275.3" y="318.5">69,79</text>
<text x="275.3" y="321.6">62,75</text>
<text x="200.4" y="324.7">vivienda 4ºA</text>
<text x="200.4" y="327.9">vivienda 4ºB</text>
<text x="222.9" y="324.7">45,44</text>
<text x="222.9" y="327.9">42,07</text>
<text x="237.8" y="324.7">55,81</text>
<text x="237.8" y="327.9">50,18</text>
<text x="260.1" y="324.7">13,98</text>
<text x="260.1" y="327.9">12,57</text>
<text x="275.3" y="324.7">69,79</text>
<text x="275.3" y="327.9">62,75</text>
<text x="200.4" y="340.4">Total viviendas</text>
<text x="237.9" y="340.4">439,9</text>
<text x="200.4" y="343.5">Total Espacio común</text>
<text x="200.4" y="346.6">Total Locales</text>
<text x="237.6" y="343.5">110,16</text>
<text x="237.8" y="346.6">76,25</text>
</g>
<g font-size="2.2">
<text x="64.9" y="204">VIVIENDA A</text>
<text x="123.1" y="206.6">1º Y 2º PISO</text>
<text x="123.3" y="204">VIVIENDA B</text>
<text x="64.9" y="334">VIVIENDA A</text>
<text x="123.3" y="334">VIVIENDA B</text>
<text x="123.2" y="336.6">3º Y 4º PISO</text>
</g>
</svg>
